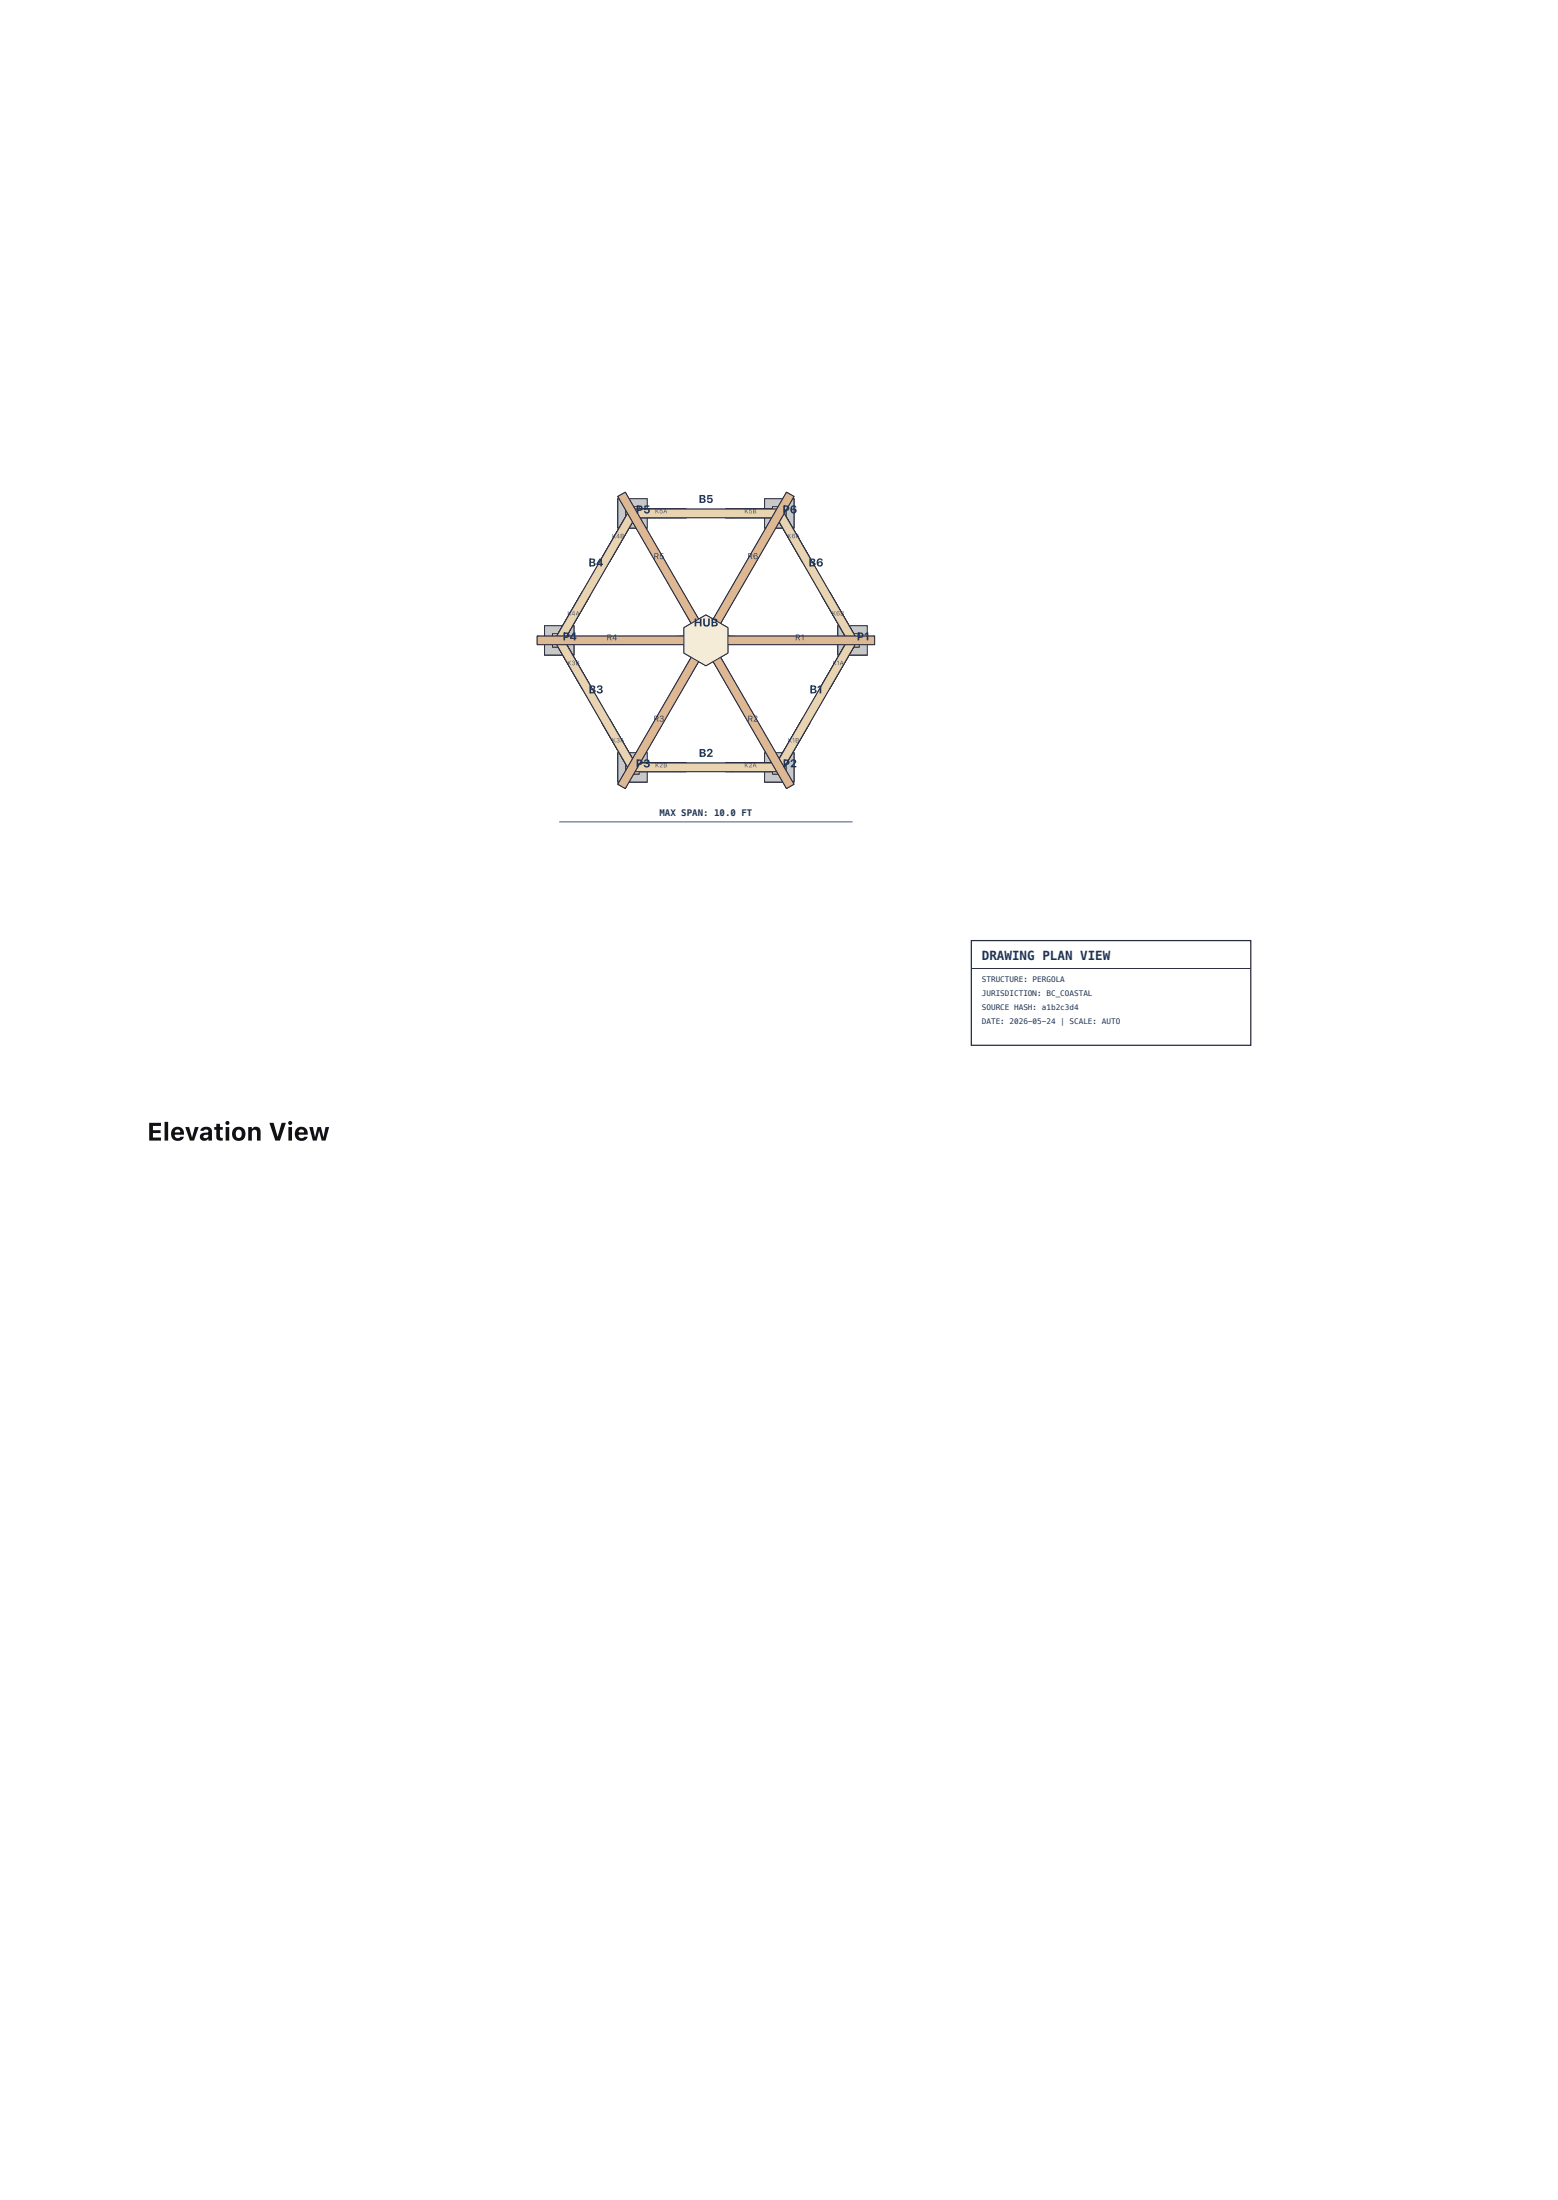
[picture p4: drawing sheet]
<svg xmlns="http://www.w3.org/2000/svg" width="210mm" height="297mm" viewBox="0 0 210 297" stroke-linecap="round" stroke-linejoin="round" font-family="sans-serif">
<path d="M113.1 84.5h3.9v3.9h-3.9z" fill="#c8c8c8"/>
<path d="M113.1 84.5h3.9v3.9h-3.9z" fill="none" stroke="#2b2d42" stroke-width=".13"/>
<path d="M103.2 101.6h3.9v4h-3.9z" fill="#c8c8c8"/>
<path d="M103.2 101.6h3.9v4h-3.9z" fill="none" stroke="#2b2d42" stroke-width=".13"/>
<path d="M83.4 101.6h3.9v4h-3.9z" fill="#c8c8c8"/>
<path d="M83.4 101.6h3.9v4h-3.9z" fill="none" stroke="#2b2d42" stroke-width=".13"/>
<path d="M73.5 84.5h3.9v3.9h-3.9z" fill="#c8c8c8"/>
<path d="M73.5 84.5h3.9v3.9h-3.9z" fill="none" stroke="#2b2d42" stroke-width=".13"/>
<path d="M83.4 67.3h3.9v4h-3.9z" fill="#c8c8c8"/>
<path d="M83.4 67.3h3.9v4h-3.9z" fill="none" stroke="#2b2d42" stroke-width=".13"/>
<path d="M103.2 67.3h3.9v4h-3.9z" fill="#c8c8c8"/>
<g fill="none" stroke="#2b2d42" stroke-width=".13">
<path d="M83.4 67.3v4zM83.4 71.3h3.9zM83.4 67.3h3.9zM87.3 67.3v4zM103.2 67.3h3.9v4h-3.9zM103.2 67.3v4zM103.2 71.3h3.9zM103.2 67.3h3.9zM107.1 67.3v4zM73.5 84.5v3.9zM73.5 88.4h3.9zM73.5 84.5h3.9z"/>
<path d="M77.4 84.5v3.9zM113.1 84.5v3.9zM113.1 88.4h3.9zM113.1 84.5h3.9zM117 84.5v3.9zM83.4 101.6v4zM83.4 105.6h3.9zM83.4 101.6h3.9zM87.3 101.6v4zM103.2 101.6v4zM103.2 105.6h3.9zM103.2 101.6h3.9z"/>
<path d="M107.1 101.6v4z"/>
</g>
<path d="M113.1 84.5h3.9v3.9h-3.9z" fill="#c8c8c8"/>
<path d="M113.1 84.5h3.9v3.9h-3.9z" fill="none" stroke="#2b2d42" stroke-width=".13"/>
<path d="M103.2 101.6h3.9v4h-3.9z" fill="#c8c8c8"/>
<path d="M103.2 101.6h3.9v4h-3.9z" fill="none" stroke="#2b2d42" stroke-width=".13"/>
<path d="M83.4 101.6h3.9v4h-3.9z" fill="#c8c8c8"/>
<path d="M83.4 101.6h3.9v4h-3.9z" fill="none" stroke="#2b2d42" stroke-width=".13"/>
<path d="M73.5 84.5h3.9v3.9h-3.9z" fill="#c8c8c8"/>
<path d="M73.5 84.5h3.9v3.9h-3.9z" fill="none" stroke="#2b2d42" stroke-width=".13"/>
<path d="M83.4 67.3h3.9v4h-3.9z" fill="#c8c8c8"/>
<path d="M83.4 67.3h3.9v4h-3.9z" fill="none" stroke="#2b2d42" stroke-width=".13"/>
<path d="M103.2 67.3h3.9v4h-3.9z" fill="#c8c8c8"/>
<g fill="none" stroke="#2b2d42" stroke-width=".13">
<path d="M84.4 68.4v1.8zM84.4 70.2h1.9zM84.4 68.4h1.9zM86.3 68.4v1.8zM103.2 67.3h3.9v4h-3.9zM104.2 68.4v1.8zM104.2 70.2h1.9zM104.2 68.4h1.9zM106.1 68.4v1.8zM74.6 85.5v1.9zM74.6 87.4h1.8zM74.6 85.5h1.8z"/>
<path d="M76.4 85.5v1.9zM114.1 85.5v1.9zM114.1 87.4h1.8zM114.1 85.5h1.8zM115.9 85.5v1.9zM84.4 102.7v1.8zM84.4 104.5h1.9zM84.4 102.7h1.9zM86.3 102.7v1.8zM104.2 102.7v1.8zM104.2 104.5h1.9zM104.2 102.7h1.9z"/>
<path d="M106.1 102.7v1.8z"/>
</g>
<path d="M115.3 87.2l-3.4 5.8z" fill="#e8d8b8"/>
<path d="M115.3 87.2l-3.4 5.8z" fill="none" stroke="#2b2d42" stroke-width=".13"/>
<path d="M114.3 86.6l-3.4 5.8z" fill="#d8c4a0"/>
<path d="M114.3 86.6l-3.4 5.8z" fill="none" stroke="#2b2d42" stroke-width=".13"/>
<path d="M108.3 97l-3.4 5.9z" fill="#e8d8b8"/>
<path d="M108.3 97l-3.4 5.9z" fill="none" stroke="#2b2d42" stroke-width=".13"/>
<path d="M109.3 97.6l-3.4 5.8z" fill="#d8c4a0"/>
<path d="M109.3 97.6l-3.4 5.8zM85.9 103h6.7zM85.9 104.2h6.7zM97.9 104.2h6.7zM97.9 103h6.7z" fill="none" stroke="#2b2d42" stroke-width=".13"/>
<path d="M81.2 97.6l3.4 5.8z" fill="#e8d8b8"/>
<path d="M81.2 97.6l3.4 5.8z" fill="none" stroke="#2b2d42" stroke-width=".13"/>
<path d="M82.2 97l3.4 5.9z" fill="#d8c4a0"/>
<path d="M82.2 97l3.4 5.9z" fill="none" stroke="#2b2d42" stroke-width=".13"/>
<path d="M76.2 86.6l3.4 5.8z" fill="#e8d8b8"/>
<path d="M76.2 86.6l3.4 5.8z" fill="none" stroke="#2b2d42" stroke-width=".13"/>
<path d="M75.2 87.2l3.4 5.8z" fill="#d8c4a0"/>
<path d="M75.2 87.2l3.4 5.8z" fill="none" stroke="#2b2d42" stroke-width=".13"/>
<path d="M78.6 79.9l-3.4 5.8z" fill="#e8d8b8"/>
<path d="M78.6 79.9l-3.4 5.8z" fill="none" stroke="#2b2d42" stroke-width=".13"/>
<path d="M79.6 80.5l-3.4 5.8z" fill="#d8c4a0"/>
<path d="M79.6 80.5l-3.4 5.8z" fill="none" stroke="#2b2d42" stroke-width=".13"/>
<path d="M85.6 70l-3.4 5.9z" fill="#e8d8b8"/>
<path d="M85.6 70l-3.4 5.9z" fill="none" stroke="#2b2d42" stroke-width=".13"/>
<path d="M84.6 69.5l-3.4 5.8z" fill="#d8c4a0"/>
<path d="M84.6 69.5l-3.4 5.8zM85.9 68.7h6.7zM85.9 69.9h6.7zM97.9 69.9h6.7zM97.9 68.7h6.7z" fill="none" stroke="#2b2d42" stroke-width=".13"/>
<path d="M105.9 69.5l3.4 5.8z" fill="#e8d8b8"/>
<path d="M105.9 69.5l3.4 5.8z" fill="none" stroke="#2b2d42" stroke-width=".13"/>
<path d="M104.9 70l3.4 5.9z" fill="#d8c4a0"/>
<path d="M104.9 70l3.4 5.9z" fill="none" stroke="#2b2d42" stroke-width=".13"/>
<path d="M110.9 80.5l3.4 5.8z" fill="#e8d8b8"/>
<path d="M110.9 80.5l3.4 5.8z" fill="none" stroke="#2b2d42" stroke-width=".13"/>
<path d="M111.9 79.9l3.4 5.8z" fill="#d8c4a0"/>
<path d="M111.9 79.9l3.4 5.8z" fill="none" stroke="#2b2d42" stroke-width=".13"/>
<path d="M114.3 86.6l1 .6-3 5.1-1-.6z" fill="#f0e4cc"/>
<path d="M114.3 86.6l1 .6-3 5.1-1-.6z" fill="none" stroke="#2b2d42" stroke-width=".13"/>
<path d="M107.9 97.7l1 .6-3 5.1-1-.5z" fill="#f0e4cc"/>
<path d="M107.9 97.7l1 .6-3 5.1-1-.5z" fill="none" stroke="#2b2d42" stroke-width=".13"/>
<path d="M81.6 98.3l1-.6 3 5.2-1 .5z" fill="#f0e4cc"/>
<path d="M81.6 98.3l1-.6 3 5.2-1 .5z" fill="none" stroke="#2b2d42" stroke-width=".13"/>
<path d="M75.2 87.2l1-.6 3 5.1-1 .6z" fill="#f0e4cc"/>
<path d="M75.2 87.2l1-.6 3 5.1-1 .6z" fill="none" stroke="#2b2d42" stroke-width=".13"/>
<path d="M78.2 80.6l1 .6-3 5.1-1-.6z" fill="#f0e4cc"/>
<path d="M78.2 80.6l1 .6-3 5.1-1-.6z" fill="none" stroke="#2b2d42" stroke-width=".13"/>
<path d="M84.6 69.5l1 .5-3 5.2-1-.6z" fill="#f0e4cc"/>
<path d="M84.6 69.5l1 .5-3 5.2-1-.6z" fill="none" stroke="#2b2d42" stroke-width=".13"/>
<path d="M104.9 70l1-.5 3 5.1-1 .6z" fill="#f0e4cc"/>
<path d="M104.9 70l1-.5 3 5.1-1 .6z" fill="none" stroke="#2b2d42" stroke-width=".13"/>
<path d="M111.3 81.2l1-.6 3 5.1-1 .6z" fill="#f0e4cc"/>
<path d="M111.3 81.2l1-.6 3 5.1-1 .6z" fill="none" stroke="#2b2d42" stroke-width=".13"/>
<path d="M98.7 103h5.9v1.2h-5.9z" fill="#f0e4cc"/>
<path d="M98.7 103h5.9v1.2h-5.9z" fill="none" stroke="#2b2d42" stroke-width=".13"/>
<path d="M85.9 103h5.9v1.2h-5.9z" fill="#f0e4cc"/>
<path d="M85.9 103h5.9v1.2h-5.9z" fill="none" stroke="#2b2d42" stroke-width=".13"/>
<path d="M85.9 68.7h5.9v1.2h-5.9z" fill="#f0e4cc"/>
<path d="M85.9 68.7h5.9v1.2h-5.9z" fill="none" stroke="#2b2d42" stroke-width=".13"/>
<path d="M98.7 68.7h5.9v1.2h-5.9z" fill="#f0e4cc"/>
<path d="M98.7 68.7h5.9v1.2h-5.9z" fill="none" stroke="#2b2d42" stroke-width=".13"/>
<path d="M114.1 85.5h1.8v1.9h-1.8z" fill="#e8dabc"/>
<path d="M114.1 85.5h1.8v1.9h-1.8z" fill="none" stroke="#2b2d42" stroke-width=".13"/>
<path d="M104.2 102.7h1.9v1.8h-1.9z" fill="#e8dabc"/>
<path d="M104.2 102.7h1.9v1.8h-1.9z" fill="none" stroke="#2b2d42" stroke-width=".13"/>
<path d="M84.4 102.7h1.9v1.8h-1.9z" fill="#e8dabc"/>
<path d="M84.4 102.7h1.9v1.8h-1.9z" fill="none" stroke="#2b2d42" stroke-width=".13"/>
<path d="M74.6 85.5h1.8v1.9h-1.8z" fill="#e8dabc"/>
<path d="M74.6 85.5h1.8v1.9h-1.8z" fill="none" stroke="#2b2d42" stroke-width=".13"/>
<path d="M84.4 68.4h1.9v1.8h-1.9z" fill="#e8dabc"/>
<path d="M84.4 68.4h1.9v1.8h-1.9z" fill="none" stroke="#2b2d42" stroke-width=".13"/>
<path d="M104.2 68.4h1.9v1.8h-1.9z" fill="#e8dabc"/>
<path d="M104.2 68.4h1.9v1.8h-1.9z" fill="none" stroke="#2b2d42" stroke-width=".13"/>
<path d="M111.3 91.7l1 .6-.4 .7-1-.6z" fill="#e0d0b0"/>
<path d="M111.3 91.7l1 .6-.4 .7-1-.6z" fill="none" stroke="#2b2d42" stroke-width=".13"/>
<path d="M108.3 97l1 .6-.4 .7-1-.6z" fill="#e0d0b0"/>
<path d="M108.3 97l1 .6-.4 .7-1-.6z" fill="none" stroke="#2b2d42" stroke-width=".13"/>
<path d="M97.9 103h.8v1.2h-.8z" fill="#e0d0b0"/>
<path d="M97.9 103h.8v1.2h-.8z" fill="none" stroke="#2b2d42" stroke-width=".13"/>
<path d="M91.8 103h.8v1.2h-.8z" fill="#e0d0b0"/>
<path d="M91.8 103h.8v1.2h-.8z" fill="none" stroke="#2b2d42" stroke-width=".13"/>
<path d="M81.2 97.6l1-.6 .4 .7-1 .6z" fill="#e0d0b0"/>
<path d="M81.2 97.6l1-.6 .4 .7-1 .6z" fill="none" stroke="#2b2d42" stroke-width=".13"/>
<path d="M78.2 92.3l1-.6 .4 .7-1 .6z" fill="#e0d0b0"/>
<path d="M78.2 92.3l1-.6 .4 .7-1 .6z" fill="none" stroke="#2b2d42" stroke-width=".13"/>
<path d="M78.6 79.9l1 .6-.4 .7-1-.6z" fill="#e0d0b0"/>
<path d="M78.6 79.9l1 .6-.4 .7-1-.6z" fill="none" stroke="#2b2d42" stroke-width=".13"/>
<path d="M81.6 74.6l1 .6-.4 .7-1-.6z" fill="#e0d0b0"/>
<path d="M81.6 74.6l1 .6-.4 .7-1-.6z" fill="none" stroke="#2b2d42" stroke-width=".13"/>
<path d="M91.8 68.7h.8v1.2h-.8z" fill="#e0d0b0"/>
<path d="M91.8 68.7h.8v1.2h-.8z" fill="none" stroke="#2b2d42" stroke-width=".13"/>
<path d="M97.9 68.7h.8v1.2h-.8z" fill="#e0d0b0"/>
<path d="M97.9 68.7h.8v1.2h-.8z" fill="none" stroke="#2b2d42" stroke-width=".13"/>
<path d="M107.9 75.2l1-.6 .4 .7-1 .6z" fill="#e0d0b0"/>
<path d="M107.9 75.2l1-.6 .4 .7-1 .6z" fill="none" stroke="#2b2d42" stroke-width=".13"/>
<path d="M110.9 80.5l1-.6 .4 .7-1 .6z" fill="#e0d0b0"/>
<path d="M110.9 80.5l1-.6 .4 .7-1 .6z" fill="none" stroke="#2b2d42" stroke-width=".13"/>
<path d="M114.5 86.2l1 .5z" fill="#d0a070"/>
<path d="M114.5 86.2l1 .5z" fill="none" stroke="#2b2d42" stroke-width=".13"/>
<path d="M104.6 103.3l1 .6z" fill="#d0a070"/>
<path d="M104.6 103.3l1 .6z" fill="none" stroke="#2b2d42" stroke-width=".13"/>
<path d="M115.5 86.7l-9.9 17.2z" fill="#d4a878"/>
<path d="M115.5 86.7l-9.9 17.2z" fill="none" stroke="#2b2d42" stroke-width=".13"/>
<path d="M114.5 86.2l-9.9 17.1z" fill="#c89860"/>
<path d="M114.5 86.2l-9.9 17.1zM85.4 103v1.2zM85.4 104.2h19.7zM85.4 103h19.7zM105.1 103v1.2z" fill="none" stroke="#2b2d42" stroke-width=".13"/>
<path d="M84.9 103.9l1-.6z" fill="#d0a070"/>
<path d="M84.9 103.9l1-.6z" fill="none" stroke="#2b2d42" stroke-width=".13"/>
<path d="M75 86.7l1-.5z" fill="#d0a070"/>
<path d="M75 86.7l1-.5z" fill="none" stroke="#2b2d42" stroke-width=".13"/>
<path d="M75 86.7l9.9 17.2z" fill="#d4a878"/>
<path d="M75 86.7l9.9 17.2z" fill="none" stroke="#2b2d42" stroke-width=".13"/>
<path d="M76 86.2l9.9 17.1z" fill="#c89860"/>
<path d="M76 86.2l9.9 17.1z" fill="none" stroke="#2b2d42" stroke-width=".13"/>
<path d="M75 86.2l1 .5z" fill="#d0a070"/>
<path d="M75 86.2l1 .5z" fill="none" stroke="#2b2d42" stroke-width=".13"/>
<path d="M84.9 69l1 .6z" fill="#d0a070"/>
<path d="M84.9 69l1 .6z" fill="none" stroke="#2b2d42" stroke-width=".13"/>
<path d="M84.9 69l-9.9 17.2z" fill="#d4a878"/>
<path d="M84.9 69l-9.9 17.2z" fill="none" stroke="#2b2d42" stroke-width=".13"/>
<path d="M85.9 69.6l-9.9 17.1z" fill="#c89860"/>
<path d="M85.4 68.7v1.2zM85.4 68.7h19.7zM85.4 69.9h19.7zM85.9 69.6l-9.9 17.1zM105.1 68.7v1.2z" fill="none" stroke="#2b2d42" stroke-width=".13"/>
<path d="M104.6 69.6l1-.6z" fill="#d0a070"/>
<path d="M104.6 69.6l1-.6z" fill="none" stroke="#2b2d42" stroke-width=".13"/>
<path d="M114.5 86.7l1-.5z" fill="#d0a070"/>
<path d="M114.5 86.7l1-.5z" fill="none" stroke="#2b2d42" stroke-width=".13"/>
<path d="M105.6 69l9.9 17.2z" fill="#d4a878"/>
<path d="M105.6 69l9.9 17.2z" fill="none" stroke="#2b2d42" stroke-width=".13"/>
<path d="M104.6 69.6l9.9 17.1z" fill="#c89860"/>
<path d="M104.6 69.6l9.9 17.1z" fill="none" stroke="#2b2d42" stroke-width=".13"/>
<path d="M114.5 86.2l1 .5-9.9 17.2-1-.6z" fill="#e8d4b0"/>
<path d="M114.5 86.2l1 .5-9.9 17.2-1-.6z" fill="none" stroke="#2b2d42" stroke-width=".13"/>
<path d="M85.4 103h19.7v1.2h-19.7z" fill="#e8d4b0"/>
<path d="M85.4 103h19.7v1.2h-19.7z" fill="none" stroke="#2b2d42" stroke-width=".13"/>
<path d="M75 86.7l1-.5 9.9 17.1-1 .6z" fill="#e8d4b0"/>
<path d="M75 86.7l1-.5 9.9 17.1-1 .6z" fill="none" stroke="#2b2d42" stroke-width=".13"/>
<path d="M84.9 69l1 .6-9.9 17.1-1-.5z" fill="#e8d4b0"/>
<path d="M84.9 69l1 .6-9.9 17.1-1-.5z" fill="none" stroke="#2b2d42" stroke-width=".13"/>
<path d="M85.4 68.7h19.7v1.2h-19.7z" fill="#e8d4b0"/>
<path d="M85.4 68.7h19.7v1.2h-19.7z" fill="none" stroke="#2b2d42" stroke-width=".13"/>
<path d="M104.6 69.6l1-.6 9.9 17.2-1 .5z" fill="#e8d4b0"/>
<path d="M104.6 69.6l1-.6 9.9 17.2-1 .5zM98.2 84.7v3.5z" fill="none" stroke="#2b2d42" stroke-width=".13"/>
<path d="M95.3 89.9l2.9-1.7z" fill="#e8d8c0"/>
<path d="M95.3 89.9l2.9-1.7z" fill="none" stroke="#2b2d42" stroke-width=".13"/>
<path d="M92.3 88.2l3 1.7z" fill="#e8d8c0"/>
<path d="M92.3 88.2l3 1.7zM92.3 84.7v3.5z" fill="none" stroke="#2b2d42" stroke-width=".13"/>
<path d="M92.3 84.7l3-1.7z" fill="#e8d8c0"/>
<path d="M92.3 84.7l3-1.7z" fill="none" stroke="#2b2d42" stroke-width=".13"/>
<path d="M95.3 83l2.9 1.7z" fill="#e8d8c0"/>
<path d="M95.3 83l2.9 1.7z" fill="none" stroke="#2b2d42" stroke-width=".13"/>
<path d="M97.8 87l17.2-.5 3 .5z" fill="#c89870"/>
<path d="M97.8 87l17.2-.5 3 .5z" fill="none" stroke="#2b2d42" stroke-width=".13"/>
<path d="M97.8 85.9h20.2l-3 .6z" fill="#b88860"/>
<path d="M97.8 85.9h20.2l-3 .6z" fill="none" stroke="#2b2d42" stroke-width=".13"/>
<path d="M96 89l9.1 14.6 1 2.9z" fill="#c89870"/>
<path d="M96 89l9.1 14.6 1 2.9z" fill="none" stroke="#2b2d42" stroke-width=".13"/>
<path d="M97 88.4l10.1 17.5-2-2.3z" fill="#b88860"/>
<path d="M97 88.4l10.1 17.5-2-2.3z" fill="none" stroke="#2b2d42" stroke-width=".13"/>
<path d="M93.5 88.4l-8.1 15.2-2 2.3z" fill="#c89870"/>
<path d="M93.5 88.4l-8.1 15.2-2 2.3z" fill="none" stroke="#2b2d42" stroke-width=".13"/>
<path d="M94.5 89l-10.1 17.5 1-2.9z" fill="#b88860"/>
<path d="M94.5 89l-10.1 17.5 1-2.9z" fill="none" stroke="#2b2d42" stroke-width=".13"/>
<path d="M72.5 85.9h20.2l-17.2 .6z" fill="#c89870"/>
<path d="M72.5 85.9h20.2l-17.2 .6z" fill="none" stroke="#2b2d42" stroke-width=".13"/>
<path d="M72.5 87l3-.5 17.2 .5z" fill="#b88860"/>
<path d="M72.5 87l3-.5 17.2 .5z" fill="none" stroke="#2b2d42" stroke-width=".13"/>
<path d="M84.4 66.5l10.1 17.4-9.1-14.6z" fill="#c89870"/>
<path d="M84.4 66.5l10.1 17.4-9.1-14.6z" fill="none" stroke="#2b2d42" stroke-width=".13"/>
<path d="M83.4 67l2 2.3 8.1 15.2z" fill="#b88860"/>
<path d="M83.4 67l2 2.3 8.1 15.2z" fill="none" stroke="#2b2d42" stroke-width=".13"/>
<path d="M107.1 67l-10.1 17.5 8.1-15.2z" fill="#c89870"/>
<path d="M107.1 67l-10.1 17.5 8.1-15.2z" fill="none" stroke="#2b2d42" stroke-width=".13"/>
<path d="M106.1 66.5l-1 2.8-9.1 14.6z" fill="#b88860"/>
<path d="M106.1 66.5l-1 2.8-9.1 14.6zM97.8 85.9v1.1z" fill="none" stroke="#2b2d42" stroke-width=".13"/>
<path d="M96 89l1-.6z" fill="#c08060"/>
<path d="M96 89l1-.6z" fill="none" stroke="#2b2d42" stroke-width=".13"/>
<path d="M93.5 88.4l1 .6z" fill="#c08060"/>
<path d="M92.7 85.9v1.1zM93.5 88.4l1 .6z" fill="none" stroke="#2b2d42" stroke-width=".13"/>
<path d="M93.5 84.5l1-.6z" fill="#c08060"/>
<path d="M93.5 84.5l1-.6z" fill="none" stroke="#2b2d42" stroke-width=".13"/>
<path d="M96 83.9l1 .6z" fill="#c08060"/>
<path d="M96 83.9l1 .6zM118 85.9v1.1z" fill="none" stroke="#2b2d42" stroke-width=".13"/>
<path d="M106.1 106.5l1-.6z" fill="#c08060"/>
<path d="M106.1 106.5l1-.6z" fill="none" stroke="#2b2d42" stroke-width=".13"/>
<path d="M83.4 105.9l1 .6z" fill="#c08060"/>
<path d="M72.5 85.9v1.1zM83.4 105.9l1 .6z" fill="none" stroke="#2b2d42" stroke-width=".13"/>
<path d="M83.4 67l1-.5z" fill="#c08060"/>
<path d="M83.4 67l1-.5z" fill="none" stroke="#2b2d42" stroke-width=".13"/>
<path d="M106.1 66.5l1 .5z" fill="#c08060"/>
<path d="M106.1 66.5l1 .5z" fill="none" stroke="#2b2d42" stroke-width=".13"/>
<path d="M97.8 85.9h20.2v1.1h-20.2z" fill="#ddb892"/>
<path d="M97.8 85.9h20.2v1.1h-20.2z" fill="none" stroke="#2b2d42" stroke-width=".13"/>
<path d="M96 89l1-.6 10.1 17.5-1 .6z" fill="#ddb892"/>
<path d="M96 89l1-.6 10.1 17.5-1 .6z" fill="none" stroke="#2b2d42" stroke-width=".13"/>
<path d="M93.5 88.4l1 .6-10.1 17.5-1-.6z" fill="#ddb892"/>
<path d="M93.5 88.4l1 .6-10.1 17.5-1-.6z" fill="none" stroke="#2b2d42" stroke-width=".13"/>
<path d="M72.5 85.9h20.2v1.1h-20.2z" fill="#ddb892"/>
<path d="M72.5 85.9h20.2v1.1h-20.2z" fill="none" stroke="#2b2d42" stroke-width=".13"/>
<path d="M83.4 67l1-.5 10.1 17.4-1 .6z" fill="#ddb892"/>
<path d="M83.4 67l1-.5 10.1 17.4-1 .6z" fill="none" stroke="#2b2d42" stroke-width=".13"/>
<path d="M106.1 66.5l1 .5-10.1 17.5-1-.6z" fill="#ddb892"/>
<path d="M106.1 66.5l1 .5-10.1 17.5-1-.6z" fill="none" stroke="#2b2d42" stroke-width=".13"/>
<path d="M92.3 84.7l3-1.7 2.9 1.7v3.5l-2.9 1.7-3-1.7z" fill="#f5ecd8"/>
<path d="M92.3 84.7l3-1.7 2.9 1.7v3.5l-2.9 1.7-3-1.7z" fill="none" stroke="#2b2d42" stroke-width=".13"/>
<path d="M75.5 111h39.5" fill="none" stroke="#3d5a80" stroke-width=".13"/>
<path d="M131.1 127h37.7v14.1h-37.7z" fill="#fff"/>
<path d="M131.1 127h37.7v14.1h-37.7z" fill="none" stroke="#2b2d42" stroke-width=".17"/>
<path d="M131.1 130.8h37.7" fill="none" stroke="#2b2d42" stroke-width=".13"/>
<text font-size="3.4" fill="#111" x="19.8" y="154">Elevation View</text>
<text font-size="1.7" fill="#1d3557" x="132.5" y="129.6">DRAWING PLAN VIEW</text>
<g font-size="1.5" fill="#1d3557">
<text x="85.8" y="69.3">P5</text>
<text x="94.3" y="67.9">B5</text>
<text x="105.6" y="69.3">P6</text>
<text x="79.4" y="76.5">B4</text>
<text x="109.1" y="76.5">B6</text>
<text x="75.9" y="86.5">P4</text>
<text x="93.6" y="84.6">HUB</text>
<text x="115.6" y="86.5">P1</text>
<text x="79.4" y="93.6">B3</text>
<text x="109.2" y="93.6">B1</text>
<text x="85.8" y="103.6">P3</text>
<text x="94.3" y="102.2">B2</text>
<text x="105.6" y="103.6">P2</text>
</g>
<text font-size="1.2" fill="#1d3557" x="89" y="110.2">MAX SPAN: 10.0 FT</text>
<g font-size="1.1" fill="#1d3557">
<text x="88.2" y="75.5">R5</text>
<text x="100.9" y="75.5">R6</text>
<text x="81.9" y="86.5">R4</text>
<text x="107.3" y="86.5">R1</text>
<text x="88.2" y="97.4">R3</text>
<text x="100.9" y="97.4">R2</text>
</g>
<g font-size="1" fill="#1d3557">
<text x="132.5" y="132.6">STRUCTURE: PERGOLA</text>
<text x="132.5" y="134.5">JURISDICTION: BC_COASTAL</text>
<text x="132.5" y="136.4">SOURCE HASH: a1b2c3d4</text>
<text x="132.5" y="138.3">DATE: 2026-05-24 | SCALE: AUTO</text>
</g>
<g font-size=".8" fill="#1d3557">
<text x="88.4" y="69.3">K5A</text>
<text x="100.4" y="69.3">K5B</text>
<text x="82.6" y="72.7">K4B</text>
<text x="106.2" y="72.7">K6A</text>
<text x="76.5" y="83.1">K4A</text>
<text x="112.3" y="83.1">K6B</text>
<text x="76.6" y="89.8">K3B</text>
<text x="112.3" y="89.8">K1A</text>
<text x="82.6" y="100.2">K3A</text>
<text x="106.3" y="100.2">K1B</text>
<text x="88.4" y="103.6">K2B</text>
<text x="100.4" y="103.6">K2A</text>
</g>
</svg>
